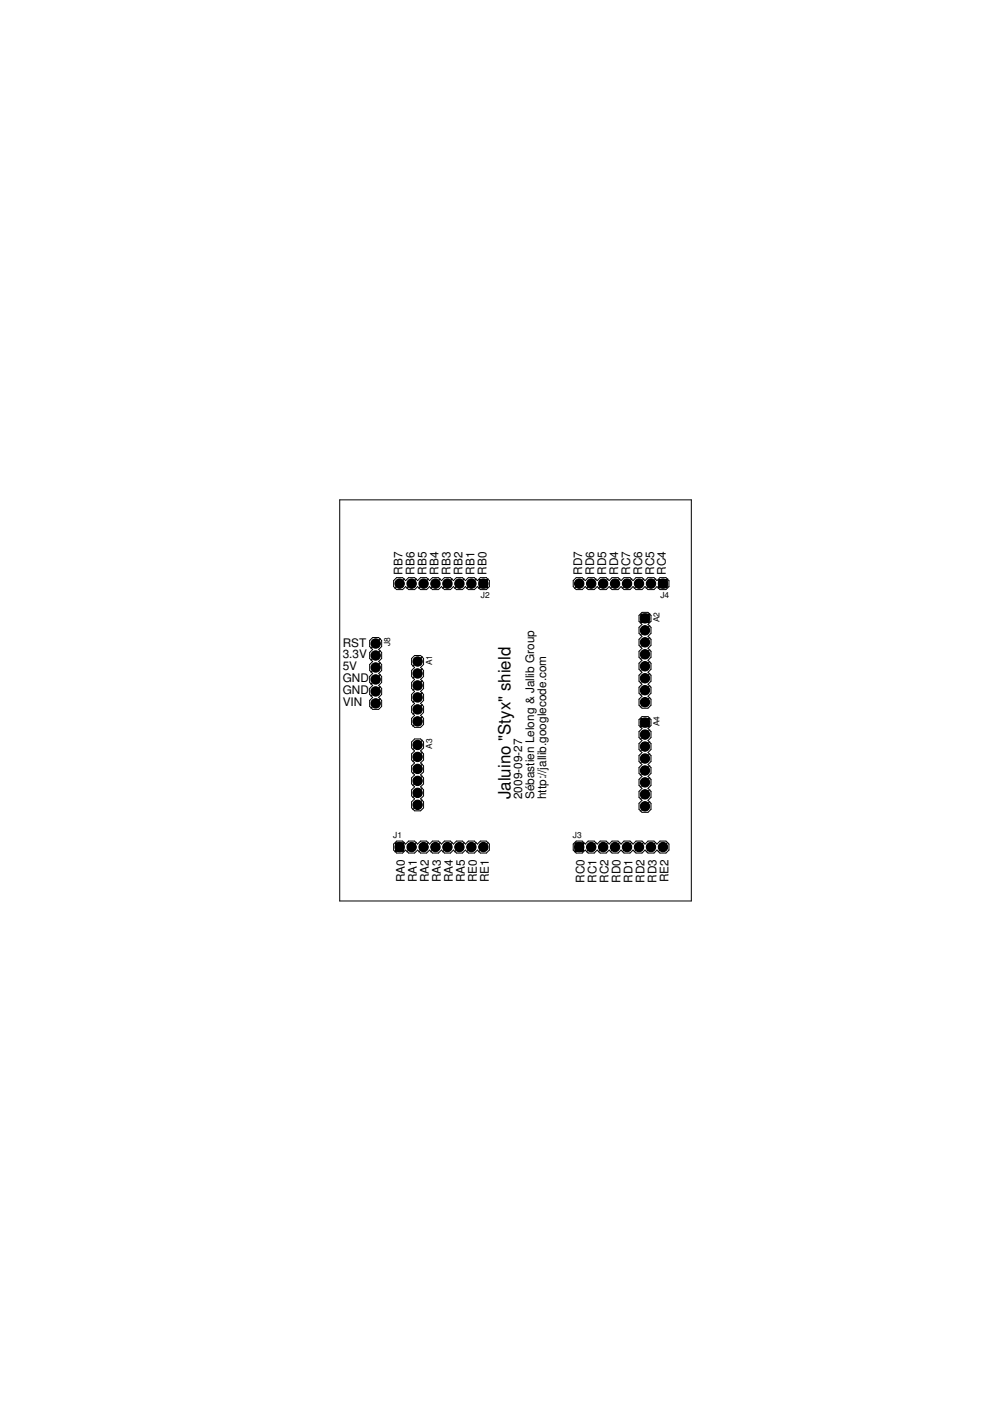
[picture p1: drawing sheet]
<svg xmlns="http://www.w3.org/2000/svg" width="210mm" height="297mm" viewBox="0 0 210 297" stroke-linecap="round" stroke-linejoin="round" font-family="sans-serif">
<g fill="#000" stroke="#000" stroke-width=".21">
<path d="M79.4 138.7h.5v.5h-.5zM79.4 136.2h.5v.5h-.5zM84.5 123.5h.5v.5h-.5zM87 123.5h.5v.5h-.5zM88.3 140h.5v.5h-.5zM89.6 123.5h.5v.5h-.5zM92.1 123.5h.5v.5h-.5zM94.6 123.5h.5v.5h-.5zM97.2 123.5h.5v.5h-.5zM99.7 123.5h.5v.5h-.5zM101.6 122.9h1.8v1.7h-1.8zM101.7 123h1.5v1.5h-1.5z"/>
<path d="M102.2 123.5h.5v.5h-.5zM122.6 123.5h.5v.5h-.5zM125.1 123.5h.5v.5h-.5zM127.6 123.5h.5v.5h-.5zM130.2 123.5h.5v.5h-.5zM132.7 123.5h.5v.5h-.5zM135.2 123.5h.5v.5h-.5zM135.9 130.2h1.7v1.8h-1.7zM136 130.3h1.5v1.6h-1.5zM136.5 138.5h.5v.5h-.5zM136.5 135.9h.5v.5h-.5zM136.5 133.4h.5v.5h-.5z"/>
<path d="M136.5 130.9h.5v.5h-.5zM137.8 123.5h.5v.5h-.5zM139.7 122.9h1.7v1.7h-1.7zM139.8 123h1.5v1.5h-1.5zM140.3 123.5h.5v.5h-.5zM79.4 148.9h.5v.5h-.5zM79.4 146.3h.5v.6h-.5zM79.4 143.8h.5v.5h-.5zM79.4 141.3h.5v.5h-.5zM88.3 152.7h.5v.5h-.5zM88.3 150.2h.5v.5h-.5zM88.3 147.6h.5v.5h-.5z"/>
<path d="M88.3 145.1h.5v.5h-.5zM88.3 142.5h.5v.5h-.5zM88.3 157.7h.5v.5h-.5zM135.9 152.3h1.7v1.8h-1.7zM136 152.4h1.5v1.6h-1.5zM136.5 146.1h.5v.5h-.5zM136.5 143.5h.5v.6h-.5zM136.5 141h.5v.5h-.5zM136.5 148.6h.5v.5h-.5zM136.5 158h.5v.5h-.5zM136.5 155.5h.5v.5h-.5zM136.5 152.9h.5v.6h-.5z"/>
<path d="M83.9 178.7h1.7v1.8h-1.7zM84 178.8h1.5v1.6h-1.5zM84.5 179.3h.5v.6h-.5zM87 179.3h.5v.6h-.5zM88.3 170.4h.5v.5h-.5zM88.3 167.8h.5v.6h-.5zM88.3 165.3h.5v.5h-.5zM88.3 162.8h.5v.5h-.5zM88.3 160.2h.5v.5h-.5zM89.6 179.3h.5v.6h-.5zM92.1 179.3h.5v.6h-.5zM94.6 179.3h.5v.6h-.5z"/>
<path d="M97.2 179.3h.5v.6h-.5zM99.7 179.3h.5v.6h-.5zM102.2 179.3h.5v.6h-.5zM121.9 178.7h1.8v1.8h-1.8zM122 178.8h1.6v1.6h-1.6zM122.6 179.3h.5v.6h-.5zM125.1 179.3h.5v.6h-.5zM127.6 179.3h.5v.6h-.5zM130.2 179.3h.5v.6h-.5zM132.7 179.3h.5v.6h-.5zM135.2 179.3h.5v.6h-.5zM136.5 168.2h.5v.5h-.5z"/>
<path d="M136.5 165.6h.5v.5h-.5zM136.5 163.1h.5v.5h-.5zM136.5 160.6h.5v.5h-.5zM136.5 170.7h.5v.5h-.5zM137.8 179.3h.5v.6h-.5zM140.3 179.3h.5v.6h-.5z"/>
</g>
<g fill="#000" stroke="#000" stroke-width=".21">
<path d="M72 106v85zM72 106h74.6zM78.4 138.3v1.3zM78.4 138.3l.6-.6zM78.4 135.8v1.3zM80.7 135.4l-2.1 2.1zM78.6 140l2.1-2zM79 137.1l1.3-1.3zM79 135.8l1.3 1.3zM78.4 137.1l.6 .6zM78.4 135.8l.6-.6zM80.3 137.7l.6 .6z"/>
<path d="M79 135.2h1.3zM80.9 135.8v1.3zM80.3 137.7l.6-.6zM80.9 138.3v1.3zM80.9 139.6l-.6 .6zM80.3 135.2l.6 .6zM83.5 123.1v1.3zM83.5 123.1l.6-.6zM83.7 124.8l2-2.1zM83.5 124.4l.6 .6zM84.1 122.5h1.3zM84.1 125h1.3z"/>
<path d="M85.4 125l.6-.6zM86 123.1l.6-.6zM85.4 122.5l.6 .6zM86.3 124.8l2-2.1zM86 124.4l.6 .6zM86.6 122.5h1.3zM87.9 139.6l1.3 1.3zM86.6 125h1.3zM87.9 125l.6-.6zM87.9 139l-.6 .6zM88.5 123.1l.7-.6zM87.9 122.5l.6 .6z"/>
<path d="M88.8 124.8l2-2.1zM88.5 124.4l.7 .6zM89.2 122.5h1.2zM87.9 139h1.3zM89.8 139.6v1.3zM89.2 139l.6 .6zM89.2 125h1.2zM90.4 122.5l.7 .6zM91.1 124.4l-.7 .6zM91.7 122.5l-.6 .6zM91.3 124.8l2-2.1zM91.1 124.4l.6 .6z"/>
<path d="M91.7 122.5h1.3zM91.7 125h1.3zM93 122.5l.6 .6zM93.6 123.1l.6-.6zM93.6 124.4l-.6 .6zM93.9 124.8l2-2.1zM93.6 124.4l.6 .6zM94.2 122.5h1.3zM94.2 125h1.3zM95.5 125l.6-.6zM96.1 123.1l.7-.6zM95.5 122.5l.6 .6z"/>
<path d="M96.4 124.8l2-2.1zM96.1 124.4l.7 .6zM96.8 122.5h1.2zM96.8 125h1.2zM98 122.5l.7 .6zM98.7 124.4l-.7 .6zM98.7 123.1l.6-.6zM98.9 124.8l2.1-2.1zM98.7 124.4l.6 .6zM99.3 122.5h1.3zM99.3 125h1.3zM100.6 122.5l.6 .6z"/>
<path d="M101.2 123.1l.7-.6zM101.2 124.4l-.6 .6zM101.5 124.8l2-2.1zM101.8 124.4l1.4-1.3zM101.8 123.1l1.4 1.3zM101.2 124.4l.7 .6zM101.9 122.5h1.2zM101.9 125h1.2zM103.1 125l.7-.6zM103.8 123.1v1.3zM103.1 122.5l.7 .6zM121.5 123.1v1.3z"/>
<path d="M121.5 123.1l.7-.6zM121.8 124.8l2-2.1zM121.5 124.4l.7 .6zM122.2 122.5h1.2zM122.2 125h1.2zM123.4 125l.7-.6zM124.1 123.1l.6-.6zM123.4 122.5l.7 .6zM124.3 124.8l2.1-2.1zM124.1 124.4l.6 .6zM124.7 122.5h1.3zM124.7 125h1.3z"/>
<path d="M126 125l.6-.6zM126.6 123.1l.7-.6zM126 122.5l.6 .6zM128.9 122.7l-2 2.1zM126.6 124.4l.7 .6zM127.3 122.5h1.2zM127.3 125h1.2zM128.5 122.5l.7 .6zM129.2 124.4l-.7 .6zM129.8 122.5l-.6 .6zM129.4 124.8l2-2.1zM129.2 124.4l.6 .6z"/>
<path d="M129.8 122.5h1.2zM129.8 125h1.2zM131 122.5l.7 .6zM132.3 122.5l-.6 .6zM131.7 124.4l-.7 .6zM134 122.7l-2.1 2.1zM131.7 124.4l.6 .6zM132.3 122.5h1.3zM132.3 125h1.3zM133.6 125l.6-.6zM134.2 123.1l.7-.6zM133.6 122.5l.6 .6z"/>
<path d="M134.5 124.8l2-2.1zM134.2 124.4l.7 .6zM134.9 122.5h1.2zM135.5 135.5v1.3zM135.5 135.5l.6-.6zM135.5 138.1v1.3zM135.5 133v1.3zM135.5 133l.6-.6zM135.5 130.5v1.2zM135.7 132.1l2.1-2zM135.7 134.7l2.1-2.1zM135.7 137.2l2.1-2z"/>
<path d="M135.7 139.7l2.1-2zM136.1 131.8l1.3-1.4zM136.1 130.4l1.3 1.4zM134.9 125h1.2zM136.1 122.5l.7 .6zM135.5 139.4l.6 .6zM135.5 136.8l.6 .7zM135.5 138.1l.6-.6zM135.5 131.7l.6 .7zM135.5 134.3l.6 .6zM135.5 130.5l.6-.7zM136.8 124.4l-.7 .6z"/>
<path d="M137.4 122.5l-.6 .6zM137 124.8l2-2.1zM136.8 124.4l.6 .6zM137.4 122.5h1.3zM137.4 140l.6 .6zM137.4 134.9l.6 .6zM137.4 132.4l.6 .6zM136.1 129.8h1.3zM138 138.1v1.3zM137.4 140l.6-.6zM138 135.5v1.3zM138 136.8l-.6 .7z"/>
<path d="M137.4 137.5l.6 .6zM138 130.5v1.2zM137.4 132.4l.6-.7zM138 133v1.3zM138 134.3l-.6 .6zM137.4 129.8l.6 .7zM137.4 125h1.3zM138.7 122.5l.6 .6zM139.3 123.1l.6-.6zM139.3 124.4l-.6 .6zM141.6 122.7l-2.1 2.1zM139.9 124.4l1.3-1.3z"/>
<path d="M139.9 123.1l1.3 1.3zM139.3 124.4l.6 .6zM139.9 122.5h1.3zM139.9 125h1.3zM141.2 125l.6-.6zM141.8 123.1v1.3zM141.2 122.5l.6 .6zM78.4 148.5v1.3zM78.4 148.5l.6-.6zM78.4 146v1.2zM78.4 146l.6-.7zM78.4 140.9v1.3z"/>
<path d="M78.4 140.9l.6-.7zM78.4 143.4v1.3zM78.6 142.5l2.1-2zM80.7 143l-2.1 2.1zM78.6 147.6l2.1-2zM78.6 150.2l2.1-2.1zM78.4 149.8l.6 .6zM78.4 144.7l.6 .6zM78.4 147.2l.6 .7zM78.4 142.2l.6 .6zM78.4 143.4l.6-.6zM78.4 139.6l.6 .6z"/>
<path d="M80.3 147.9l.6 .6zM80.3 145.3l.6 .7zM80.3 140.2l.6 .7zM79 150.4h1.3zM80.9 148.5v1.3zM80.9 149.8l-.6 .6zM80.9 143.4v1.3zM80.3 145.3l.6-.6zM80.9 146v1.2zM80.9 147.2l-.6 .7zM80.9 140.9v1.3zM80.9 142.2l-.6 .6z"/>
<path d="M80.3 142.8l.6 .6zM87.3 152.3v1.3zM87.3 152.3l.6-.6zM87.3 149.8v1.2zM87.3 149.8l.6-.7zM87.3 144.7v1.3zM87.3 144.7l.6-.6zM87.3 147.2v1.3zM87.3 142.2v1.2zM87.3 142.2l.6-.7zM87.3 139.6v1.3zM87.3 159.8l.6-.6z"/>
<path d="M87.3 157.3v1.3zM87.5 141.3l2.1-2.1zM87.5 143.8l2.1-2zM87.5 146.3l2.1-2zM87.5 148.9l2.1-2zM87.5 151.4l2.1-2zM87.5 154l2.1-2.1zM87.5 159l2.1-2.1zM87.9 140.9l1.3-1.3zM87.9 158.6l1.3-1.3zM87.9 157.3l1.3 1.3zM87.3 153.6l.6 .6z"/>
<path d="M87.3 148.5l.6 .6zM87.3 151l.6 .7zM87.3 146l.6 .6zM87.9 146.6l-.6 .6zM87.3 140.9l.6 .6zM87.3 143.4l.6 .7zM87.3 158.6l.6 .6zM87.9 156.7l-.6 .6zM89.2 151.7l.6 .6zM89.2 149.1l.6 .7zM89.2 144.1l.6 .6zM89.2 141.5l.6 .7z"/>
<path d="M87.9 154.2h1.3zM89.2 159.2l.6 .6zM87.9 156.7h1.3zM89.8 152.3v1.3zM89.8 153.6l-.6 .6zM89.8 147.2v1.3zM89.8 148.5l-.6 .6zM89.8 149.8v1.2zM89.2 151.7l.6-.7zM89.8 144.7v1.3zM89.8 146l-.6 .6zM89.2 146.6l.6 .6z"/>
<path d="M89.8 140.9l-.6 .6zM89.8 142.2v1.2zM89.2 144.1l.6-.7zM89.8 157.3v1.3zM89.8 158.6l-.6 .6zM89.8 159.8v1.3zM89.2 156.7l.6 .6zM135.5 143.2v1.2zM135.5 143.2l.6-.7zM135.5 145.7v1.3zM135.5 140.6v1.3zM135.5 140.6l.6-.6z"/>
<path d="M135.5 148.2v1.3zM135.5 157.6v1.3zM135.5 157.6l.6-.6zM135.5 155.1v1.3zM135.5 155.1l.6-.6zM135.5 152.6v1.2zM135.7 142.3l2.1-2.1zM135.7 144.8l2.1-2zM135.7 147.4l2.1-2.1zM135.7 149.9l2.1-2zM135.7 154.2l2.1-2zM135.7 156.8l2.1-2.1z"/>
<path d="M135.7 159.3l2.1-2zM136.1 153.9l1.3-1.4zM136.1 152.5l1.3 1.4zM135.5 147l.6 .6zM135.5 144.4l.6 .7zM135.5 145.7l.6-.6zM135.5 141.9l.6 .6zM135.5 149.5l.6 .7zM136.1 147.6l-.6 .6zM135.5 158.9l.6 .7zM136.1 159.6l-.6 .6zM135.5 153.8l.6 .7z"/>
<path d="M135.5 156.4l.6 .6zM136.1 151.9l-.6 .7zM137.4 142.5l.6 .7zM136.1 150.2h1.3zM137.4 157l.6 .6zM137.4 154.5l.6 .6zM136.1 151.9h1.3zM138 145.7v1.3zM137.4 147.6l.6-.6zM138 143.2v1.2zM138 144.4l-.6 .7zM137.4 145.1l.6 .6z"/>
<path d="M138 140.6v1.3zM138 141.9l-.6 .6zM138 148.2v1.3zM138 149.5l-.6 .7zM137.4 147.6l.6 .6zM138 157.6v1.3zM138 158.9l-.6 .7zM138 152.6v1.2zM138 153.8l-.6 .7zM138 155.1v1.3zM138 156.4l-.6 .6zM137.4 151.9l.6 .7z"/>
<path d="M83.5 179v1.2zM84.1 178.9l1.3 1.4zM84.1 178.3h1.3zM84.1 178.3l-.6 .7zM85.4 178.3l.6 .7zM86 179l.6-.7zM86.6 178.3h1.3zM87.3 170v1.3zM87.3 170l.6-.6zM87.3 167.5v1.2zM87.3 167.5l.6-.7zM87.3 162.4v1.3z"/>
<path d="M87.3 162.4l.6-.6zM87.3 164.9v1.3zM87.3 159.8v1.3zM87.5 161.5l2.1-2zM89.6 162l-2.1 2zM87.5 166.6l2.1-2.1zM87.5 169.1l2.1-2zM89.6 169.6l-2.1 2.1zM87.9 178.3l.6 .7zM87.3 171.3l.6 .6zM87.3 166.2l.6 .6zM87.3 168.7l.6 .7z"/>
<path d="M87.3 163.7l.6 .6zM87.9 164.3l-.6 .6zM87.3 161.1l.6 .7zM88.5 179l.7-.7zM89.2 178.3h1.2zM89.2 169.4l.6 .6zM89.2 166.8l.6 .7zM89.2 161.8l.6 .6zM87.9 171.9h1.3zM89.8 170v1.3zM89.2 171.9l.6-.6zM89.8 164.9v1.3z"/>
<path d="M89.8 166.2l-.6 .6zM89.8 167.5v1.2zM89.8 168.7l-.6 .7zM89.8 162.4v1.3zM89.2 164.3l.6-.6zM89.2 164.3l.6 .6zM89.8 161.1l-.6 .7zM90.4 178.3l.7 .7zM91.7 178.3h1.3zM91.7 178.3l-.6 .7zM93 178.3l.6 .7zM93.6 179l.6-.7z"/>
<path d="M94.2 178.3h1.3zM95.5 178.3l.6 .7zM96.1 179l.7-.7zM96.8 178.3h1.2zM98 178.3l.7 .7zM99.3 178.3h1.3zM99.3 178.3l-.6 .7zM100.6 178.3l.6 .7zM101.9 178.3h1.2zM101.9 178.3l-.7 .7zM103.1 178.3l.7 .7zM103.8 179v1.2z"/>
<path d="M121.5 179v1.2zM122.1 178.9l1.4 1.4zM122.2 178.3h1.2zM122.2 178.3l-.7 .7zM123.4 178.3l.7 .7zM124.1 179l.6-.7zM124.7 178.3h1.3zM126 178.3l.6 .7zM126.6 179l.7-.7zM127.3 178.3h1.2zM128.5 178.3l.7 .7zM129.8 178.3h1.2z"/>
<path d="M129.8 178.3l-.6 .7zM131 178.3l.7 .7zM131.7 179l.6-.7zM132.3 178.3h1.3zM133.6 178.3l.6 .7zM134.2 179l.7-.7zM134.9 178.3h1.2zM135.5 165.2v1.3zM135.5 165.2l.6-.6zM135.5 167.8v1.3zM135.5 162.7v1.3zM135.5 162.7l.6-.6z"/>
<path d="M135.5 160.2v1.3zM135.5 170.3v1.3zM135.7 161.8l2.1-2zM135.7 164.4l2.1-2.1zM137.8 164.9l-2.1 2zM135.7 169.4l2.1-2zM135.7 172l2.1-2.1zM136.1 178.3l.7 .7zM135.5 169.1l.6 .6zM135.5 166.5l.6 .7zM136.1 167.2l-.6 .6zM135.5 161.5l.6 .6z"/>
<path d="M135.5 164l.6 .6zM135.5 171.6l.6 .6zM135.5 170.3l.6-.6zM137.4 178.3h1.3zM137.4 178.3l-.6 .7zM137.4 164.6l.6 .6zM137.4 162.1l.6 .6zM136.1 172.2h1.3zM138 167.8v1.3zM138 169.1l-.6 .6zM138 165.2v1.3zM137.4 167.2l.6-.7z"/>
<path d="M137.4 167.2l.6 .6zM138 160.2v1.3zM138 161.5l-.6 .6zM138 162.7v1.3zM137.4 164.6l.6-.6zM137.4 159.6l.6 .6zM138 170.3v1.3zM137.4 172.2l.6-.6zM137.4 169.7l.6 .6zM138.7 178.3l.6 .7zM139.9 178.3h1.3zM139.9 178.3l-.6 .7z"/>
<path d="M141.2 178.3l.6 .7zM141.8 179v1.2zM72 191h74.6zM83.5 180.2l.6 .7zM83.7 180.6l2-2zM84.1 180.3l1.3-1.4zM84.1 180.9h1.3zM86 180.2l-.6 .7zM86.3 180.6l2-2zM86 180.2l.6 .7zM86.6 180.9h1.3zM87.9 180.9l.6-.7z"/>
<path d="M88.8 180.6l2-2zM88.5 180.2l.7 .7zM89.2 180.9h1.2zM91.1 180.2l-.7 .7zM91.1 180.2l.6 .7zM91.3 180.6l2-2zM91.7 180.9h1.3zM93.6 180.2l-.6 .7zM93.9 180.6l2-2zM93.6 180.2l.6 .7zM94.2 180.9h1.3zM96.1 180.2l-.6 .7z"/>
<path d="M96.4 180.6l2-2zM96.1 180.2l.7 .7zM96.8 180.9h1.2zM98.7 180.2l-.7 .7zM98.7 180.2l.6 .7zM98.9 180.6l2.1-2zM99.3 180.9h1.3zM101.2 180.2l-.6 .7zM101.2 180.2l.7 .7zM101.5 180.6l2-2zM101.9 180.9h1.2zM103.8 180.2l-.7 .7z"/>
<path d="M121.5 180.2l.7 .7zM121.8 180.6l2-2zM122.1 180.3l1.4-1.4zM122.2 180.9h1.2zM124.1 180.2l-.7 .7zM124.3 180.6l2.1-2zM124.1 180.2l.6 .7zM124.7 180.9h1.3zM126.6 180.2l-.6 .7zM126.9 180.6l2-2zM126.6 180.2l.7 .7zM127.3 180.9h1.2z"/>
<path d="M129.2 180.2l-.7 .7zM129.2 180.2l.6 .7zM129.4 180.6l2-2zM129.8 180.9h1.2zM131 180.9l.7-.7zM131.9 180.6l2.1-2zM131.7 180.2l.6 .7zM132.3 180.9h1.3zM134.2 180.2l-.6 .7zM134.5 180.6l2-2zM134.2 180.2l.7 .7zM134.9 180.9h1.2z"/>
<path d="M136.8 180.2l-.7 .7zM136.8 180.2l.6 .7zM137 180.6l2-2zM137.4 180.9h1.3zM139.3 180.2l-.6 .7zM139.3 180.2l.6 .7zM139.5 180.6l2.1-2zM139.9 180.9h1.3zM141.8 180.2l-.6 .7zM146.6 106v85z"/>
<circle cx="79.6" cy="136.4" r=".76"/>
<circle cx="79.6" cy="139" r=".76"/>
<circle cx="79.6" cy="136.4" r=".87"/>
<circle cx="79.6" cy="139" r=".87"/>
<circle cx="84.7" cy="123.7" r=".76"/>
<circle cx="84.7" cy="123.7" r=".87"/>
<circle cx="87.3" cy="123.7" r=".76"/>
<circle cx="87.3" cy="123.7" r=".87"/>
<circle cx="89.8" cy="123.7" r=".76"/>
<circle cx="89.8" cy="123.7" r=".87"/>
<circle cx="92.3" cy="123.7" r=".76"/>
<circle cx="92.3" cy="123.7" r=".87"/>
<circle cx="94.9" cy="123.7" r=".76"/>
<circle cx="94.9" cy="123.7" r=".87"/>
<circle cx="97.4" cy="123.7" r=".76"/>
<circle cx="97.4" cy="123.7" r=".87"/>
<circle cx="99.9" cy="123.7" r=".76"/>
<circle cx="99.9" cy="123.7" r=".87"/>
<circle cx="122.8" cy="123.7" r=".76"/>
<circle cx="122.8" cy="123.7" r=".87"/>
<circle cx="125.3" cy="123.7" r=".76"/>
<circle cx="125.3" cy="123.7" r=".87"/>
<circle cx="127.9" cy="123.7" r=".76"/>
<circle cx="127.9" cy="123.7" r=".87"/>
<circle cx="130.4" cy="123.7" r=".76"/>
<circle cx="130.4" cy="123.7" r=".87"/>
<circle cx="132.9" cy="123.7" r=".76"/>
<circle cx="132.9" cy="123.7" r=".87"/>
<circle cx="135.5" cy="123.7" r=".76"/>
<circle cx="135.5" cy="123.7" r=".87"/>
<circle cx="136.8" cy="133.6" r=".76"/>
<circle cx="136.8" cy="138.7" r=".76"/>
<circle cx="136.8" cy="136.2" r=".76"/>
<circle cx="136.8" cy="138.7" r=".87"/>
<circle cx="136.8" cy="133.6" r=".87"/>
<circle cx="136.8" cy="136.2" r=".87"/>
<circle cx="138" cy="123.7" r=".76"/>
<circle cx="138" cy="123.7" r=".87"/>
<circle cx="79.6" cy="149.1" r=".76"/>
<circle cx="79.6" cy="146.6" r=".76"/>
<circle cx="79.6" cy="144.1" r=".76"/>
<circle cx="79.6" cy="141.5" r=".76"/>
<circle cx="79.6" cy="146.6" r=".87"/>
<circle cx="79.6" cy="149.1" r=".87"/>
<circle cx="79.6" cy="141.5" r=".87"/>
<circle cx="79.6" cy="144.1" r=".87"/>
<circle cx="88.5" cy="145.3" r=".76"/>
<circle cx="88.5" cy="142.8" r=".76"/>
<circle cx="88.5" cy="152.9" r=".76"/>
<circle cx="88.5" cy="140.2" r=".76"/>
<circle cx="88.5" cy="157.9" r=".76"/>
<circle cx="88.5" cy="150.4" r=".76"/>
<circle cx="88.5" cy="147.9" r=".76"/>
<circle cx="88.5" cy="140.2" r=".87"/>
<circle cx="88.5" cy="147.9" r=".87"/>
<circle cx="88.5" cy="142.8" r=".87"/>
<circle cx="88.5" cy="152.9" r=".87"/>
<circle cx="88.5" cy="145.3" r=".87"/>
<circle cx="88.5" cy="150.4" r=".87"/>
<circle cx="88.5" cy="157.9" r=".87"/>
<circle cx="136.8" cy="155.7" r=".76"/>
<circle cx="136.8" cy="146.3" r=".76"/>
<circle cx="136.8" cy="148.9" r=".76"/>
<circle cx="136.8" cy="141.3" r=".76"/>
<circle cx="136.8" cy="158.3" r=".76"/>
<circle cx="136.8" cy="143.8" r=".76"/>
<circle cx="136.8" cy="148.9" r=".87"/>
<circle cx="136.8" cy="155.7" r=".87"/>
<circle cx="136.8" cy="158.3" r=".87"/>
<circle cx="136.8" cy="141.3" r=".87"/>
<circle cx="136.8" cy="146.3" r=".87"/>
<circle cx="136.8" cy="143.8" r=".87"/>
<circle cx="87.3" cy="179.6" r=".76"/>
<circle cx="87.3" cy="179.6" r=".87"/>
<circle cx="88.5" cy="165.6" r=".76"/>
<circle cx="88.5" cy="163" r=".76"/>
<circle cx="88.5" cy="168.1" r=".76"/>
<circle cx="88.5" cy="170.6" r=".76"/>
<circle cx="88.5" cy="160.5" r=".76"/>
<circle cx="88.5" cy="168.1" r=".87"/>
<circle cx="88.5" cy="163" r=".87"/>
<circle cx="88.5" cy="160.5" r=".87"/>
<circle cx="88.5" cy="165.6" r=".87"/>
<circle cx="88.5" cy="170.6" r=".87"/>
<circle cx="89.8" cy="179.6" r=".76"/>
<circle cx="89.8" cy="179.6" r=".87"/>
<circle cx="92.3" cy="179.6" r=".76"/>
<circle cx="92.3" cy="179.6" r=".87"/>
<circle cx="94.9" cy="179.6" r=".76"/>
<circle cx="94.9" cy="179.6" r=".87"/>
<circle cx="97.4" cy="179.6" r=".76"/>
<circle cx="97.4" cy="179.6" r=".87"/>
<circle cx="99.9" cy="179.6" r=".76"/>
<circle cx="99.9" cy="179.6" r=".87"/>
<circle cx="102.5" cy="179.6" r=".76"/>
<circle cx="102.5" cy="179.6" r=".87"/>
<circle cx="125.3" cy="179.6" r=".76"/>
<circle cx="125.3" cy="179.6" r=".87"/>
<circle cx="127.9" cy="179.6" r=".76"/>
<circle cx="127.9" cy="179.6" r=".87"/>
<circle cx="130.4" cy="179.6" r=".76"/>
<circle cx="130.4" cy="179.6" r=".87"/>
<circle cx="132.9" cy="179.6" r=".76"/>
<circle cx="132.9" cy="179.6" r=".87"/>
<circle cx="135.5" cy="179.6" r=".76"/>
<circle cx="135.5" cy="179.6" r=".87"/>
<circle cx="136.8" cy="168.4" r=".76"/>
<circle cx="136.8" cy="165.9" r=".76"/>
<circle cx="136.8" cy="171" r=".76"/>
<circle cx="136.8" cy="160.8" r=".76"/>
<circle cx="136.8" cy="163.4" r=".76"/>
<circle cx="136.8" cy="165.9" r=".87"/>
<circle cx="136.8" cy="163.4" r=".87"/>
<circle cx="136.8" cy="171" r=".87"/>
<circle cx="136.8" cy="160.8" r=".87"/>
<circle cx="136.8" cy="168.4" r=".87"/>
<circle cx="138" cy="179.6" r=".76"/>
<circle cx="138" cy="179.6" r=".87"/>
<circle cx="140.6" cy="179.6" r=".76"/>
<circle cx="140.6" cy="179.6" r=".87"/>
</g>
<g fill="#fff" stroke="#fff" stroke-width=".21">
<circle cx="84.7" cy="179.6" r=".51"/>
<circle cx="87.3" cy="179.6" r=".51"/>
<circle cx="89.8" cy="179.6" r=".51"/>
<circle cx="92.3" cy="179.6" r=".51"/>
<circle cx="94.9" cy="179.6" r=".51"/>
<circle cx="97.4" cy="179.6" r=".51"/>
<circle cx="99.9" cy="179.6" r=".51"/>
<circle cx="102.5" cy="179.6" r=".51"/>
<circle cx="122.8" cy="179.6" r=".51"/>
<circle cx="125.3" cy="179.6" r=".51"/>
<circle cx="127.9" cy="179.6" r=".51"/>
<circle cx="130.4" cy="179.6" r=".51"/>
<circle cx="132.9" cy="179.6" r=".51"/>
<circle cx="135.5" cy="179.6" r=".51"/>
<circle cx="138" cy="179.6" r=".51"/>
<circle cx="140.6" cy="179.6" r=".51"/>
<circle cx="140.6" cy="123.7" r=".51"/>
<circle cx="138" cy="123.7" r=".51"/>
<circle cx="135.5" cy="123.7" r=".51"/>
<circle cx="132.9" cy="123.7" r=".51"/>
<circle cx="130.4" cy="123.7" r=".51"/>
<circle cx="127.9" cy="123.7" r=".51"/>
<circle cx="125.3" cy="123.7" r=".51"/>
<circle cx="122.8" cy="123.7" r=".51"/>
<circle cx="102.5" cy="123.7" r=".51"/>
<circle cx="99.9" cy="123.7" r=".51"/>
<circle cx="97.4" cy="123.7" r=".51"/>
<circle cx="94.9" cy="123.7" r=".51"/>
<circle cx="92.3" cy="123.7" r=".51"/>
<circle cx="89.8" cy="123.7" r=".51"/>
<circle cx="87.3" cy="123.7" r=".51"/>
<circle cx="84.7" cy="123.7" r=".51"/>
<circle cx="79.6" cy="136.4" r=".51"/>
<circle cx="79.6" cy="139" r=".51"/>
<circle cx="79.6" cy="141.5" r=".51"/>
<circle cx="79.6" cy="144.1" r=".51"/>
<circle cx="79.6" cy="146.6" r=".51"/>
<circle cx="79.6" cy="149.1" r=".51"/>
<circle cx="88.5" cy="140.2" r=".51"/>
<circle cx="88.5" cy="142.8" r=".51"/>
<circle cx="88.5" cy="145.3" r=".51"/>
<circle cx="88.5" cy="147.9" r=".51"/>
<circle cx="88.5" cy="150.4" r=".51"/>
<circle cx="88.5" cy="152.9" r=".51"/>
<circle cx="88.5" cy="157.9" r=".51"/>
<circle cx="88.5" cy="160.5" r=".51"/>
<circle cx="88.5" cy="163" r=".51"/>
<circle cx="88.5" cy="165.6" r=".51"/>
<circle cx="88.5" cy="168.1" r=".51"/>
<circle cx="88.5" cy="170.6" r=".51"/>
<circle cx="136.8" cy="131.1" r=".51"/>
<circle cx="136.8" cy="133.6" r=".51"/>
<circle cx="136.8" cy="136.2" r=".51"/>
<circle cx="136.8" cy="138.7" r=".51"/>
<circle cx="136.8" cy="141.3" r=".51"/>
<circle cx="136.8" cy="143.8" r=".51"/>
<circle cx="136.8" cy="146.3" r=".51"/>
<circle cx="136.8" cy="148.9" r=".51"/>
<circle cx="136.8" cy="153.2" r=".51"/>
<circle cx="136.8" cy="155.7" r=".51"/>
<circle cx="136.8" cy="158.3" r=".51"/>
<circle cx="136.8" cy="160.8" r=".51"/>
<circle cx="136.8" cy="163.4" r=".51"/>
<circle cx="136.8" cy="165.9" r=".51"/>
<circle cx="136.8" cy="168.4" r=".51"/>
<circle cx="136.8" cy="171" r=".51"/>
</g>
<g fill="none" stroke="#000" stroke-width=".21">
<circle cx="79.6" cy="136.4" r=".99"/>
<circle cx="79.6" cy="139" r=".99"/>
<circle cx="84.7" cy="123.7" r=".99"/>
<circle cx="87.3" cy="123.7" r=".99"/>
<circle cx="89.8" cy="123.7" r=".99"/>
<circle cx="92.3" cy="123.7" r=".99"/>
<circle cx="94.9" cy="123.7" r=".99"/>
<circle cx="97.4" cy="123.7" r=".99"/>
<circle cx="99.9" cy="123.7" r=".99"/>
<circle cx="102.5" cy="123.7" r=".99"/>
<circle cx="122.8" cy="123.7" r=".99"/>
<circle cx="125.3" cy="123.7" r=".99"/>
<circle cx="127.9" cy="123.7" r=".99"/>
<circle cx="130.4" cy="123.7" r=".99"/>
<circle cx="132.9" cy="123.7" r=".99"/>
<circle cx="135.5" cy="123.7" r=".99"/>
<circle cx="136.8" cy="131.1" r=".99"/>
<circle cx="136.8" cy="136.2" r=".99"/>
<circle cx="136.8" cy="138.7" r=".99"/>
<circle cx="136.8" cy="133.6" r=".99"/>
<circle cx="138" cy="123.7" r=".99"/>
<circle cx="140.6" cy="123.7" r=".99"/>
<circle cx="79.6" cy="144.1" r=".99"/>
<circle cx="79.6" cy="149.1" r=".99"/>
<circle cx="79.6" cy="146.6" r=".99"/>
<circle cx="79.6" cy="141.5" r=".99"/>
<circle cx="88.5" cy="140.2" r=".99"/>
<circle cx="88.5" cy="150.4" r=".99"/>
<circle cx="88.5" cy="157.9" r=".99"/>
<circle cx="88.5" cy="142.8" r=".99"/>
<circle cx="88.5" cy="145.3" r=".99"/>
<circle cx="88.5" cy="152.9" r=".99"/>
<circle cx="88.5" cy="147.9" r=".99"/>
<circle cx="136.8" cy="148.9" r=".99"/>
<circle cx="136.8" cy="141.3" r=".99"/>
<circle cx="136.8" cy="155.7" r=".99"/>
<circle cx="136.8" cy="146.3" r=".99"/>
<circle cx="136.8" cy="153.2" r=".99"/>
<circle cx="136.8" cy="158.3" r=".99"/>
<circle cx="136.8" cy="143.8" r=".99"/>
<circle cx="84.7" cy="179.6" r=".99"/>
<circle cx="87.3" cy="179.6" r=".99"/>
<circle cx="88.5" cy="163" r=".99"/>
<circle cx="88.5" cy="165.6" r=".99"/>
<circle cx="88.5" cy="160.5" r=".99"/>
<circle cx="88.5" cy="170.6" r=".99"/>
<circle cx="88.5" cy="168.1" r=".99"/>
<circle cx="89.8" cy="179.6" r=".99"/>
<circle cx="92.3" cy="179.6" r=".99"/>
<circle cx="94.9" cy="179.6" r=".99"/>
<circle cx="97.4" cy="179.6" r=".99"/>
<circle cx="99.9" cy="179.6" r=".99"/>
<circle cx="102.5" cy="179.6" r=".99"/>
<circle cx="122.8" cy="179.6" r=".99"/>
<circle cx="125.3" cy="179.6" r=".99"/>
<circle cx="127.9" cy="179.6" r=".99"/>
<circle cx="130.4" cy="179.6" r=".99"/>
<circle cx="132.9" cy="179.6" r=".99"/>
<circle cx="135.5" cy="179.6" r=".99"/>
<circle cx="136.8" cy="160.8" r=".99"/>
<circle cx="136.8" cy="168.4" r=".99"/>
<circle cx="136.8" cy="163.4" r=".99"/>
<circle cx="136.8" cy="165.9" r=".99"/>
<circle cx="136.8" cy="171" r=".99"/>
<circle cx="138" cy="179.6" r=".99"/>
<circle cx="140.6" cy="179.6" r=".99"/>
</g>
<text font-size="3.6" x="108.2" y="169.4" transform="rotate(-90 108.2 169.4)">Jaluino &quot;Styx&quot; shield</text>
<g font-size="2.5">
<text x="85.4" y="121.8" transform="rotate(-90 85.4 121.8)">RB7</text>
<text x="87.9" y="121.8" transform="rotate(-90 87.9 121.8)">RB6</text>
<text x="90.4" y="121.8" transform="rotate(-90 90.4 121.8)">RB5</text>
<text x="93" y="121.8" transform="rotate(-90 93 121.8)">RB4</text>
<text x="95.5" y="121.8" transform="rotate(-90 95.5 121.8)">RB3</text>
<text x="98" y="121.8" transform="rotate(-90 98 121.8)">RB2</text>
<text x="100.6" y="121.8" transform="rotate(-90 100.6 121.8)">RB1</text>
<text x="103.1" y="121.8" transform="rotate(-90 103.1 121.8)">RB0</text>
<text x="123.4" y="121.8" transform="rotate(-90 123.4 121.8)">RD7</text>
<text x="126" y="121.8" transform="rotate(-90 126 121.8)">RD6</text>
<text x="128.5" y="121.8" transform="rotate(-90 128.5 121.8)">RD5</text>
<text x="131.1" y="121.8" transform="rotate(-90 131.1 121.8)">RD4</text>
<text x="133.6" y="121.8" transform="rotate(-90 133.6 121.8)">RC7</text>
<text x="136.1" y="121.8" transform="rotate(-90 136.1 121.8)">RC6</text>
<text x="138.7" y="121.8" transform="rotate(-90 138.7 121.8)">RC5</text>
<text x="141.2" y="121.8" transform="rotate(-90 141.2 121.8)">RC4</text>
<text x="72.7" y="137.1">RST</text>
<text x="72.7" y="139.6">3.3V</text>
<text x="72.7" y="142.2">5V</text>
<text x="72.7" y="144.7">GND</text>
<text x="72.7" y="147.2">GND</text>
<text x="72.7" y="149.8">VIN</text>
<text x="110.7" y="169.4" transform="rotate(-90 110.7 169.4)">2009-09-27</text>
<text x="113.3" y="169.4" transform="rotate(-90 113.3 169.4)">Sébastien Lelong &amp; Jallib Group</text>
<text x="115.8" y="169.4" transform="rotate(-90 115.8 169.4)">http:/ jallib.googlecode.com</text>
<text x="85.9" y="187" transform="rotate(-90 85.9 187)">RA0</text>
<text x="88.4" y="187" transform="rotate(-90 88.4 187)">RA1</text>
<text x="90.9" y="187" transform="rotate(-90 90.9 187)">RA2</text>
<text x="93.5" y="187" transform="rotate(-90 93.5 187)">RA3</text>
<text x="96" y="187" transform="rotate(-90 96 187)">RA4</text>
<text x="98.6" y="187" transform="rotate(-90 98.6 187)">RA5</text>
<text x="101.1" y="187" transform="rotate(-90 101.1 187)">RE0</text>
<text x="103.6" y="187" transform="rotate(-90 103.6 187)">RE1</text>
<text x="123.9" y="187.1" transform="rotate(-90 123.9 187.1)">RC0</text>
<text x="126.5" y="187.1" transform="rotate(-90 126.5 187.1)">RC1</text>
<text x="129" y="187.1" transform="rotate(-90 129 187.1)">RC2</text>
<text x="131.6" y="187.1" transform="rotate(-90 131.6 187.1)">RD0</text>
<text x="134.1" y="187.1" transform="rotate(-90 134.1 187.1)">RD1</text>
<text x="136.6" y="187.1" transform="rotate(-90 136.6 187.1)">RD2</text>
<text x="139.2" y="187.1" transform="rotate(-90 139.2 187.1)">RD3</text>
<text x="141.7" y="187" transform="rotate(-90 141.7 187)">RE2</text>
</g>
<g font-size="1.8">
<text x="102" y="126.8">J2</text>
<text x="139.9" y="131.9" transform="rotate(-90 139.9 131.9)">A2</text>
<text x="140" y="126.8">J4</text>
<text x="82.7" y="137" transform="rotate(-90 82.7 137)">J8</text>
<text x="91.6" y="141.1" transform="rotate(-90 91.6 141.1)">A1</text>
<text x="139.9" y="154" transform="rotate(-90 139.9 154)">A4</text>
<text x="91.6" y="158.8" transform="rotate(-90 91.6 158.8)">A3</text>
<text x="83.4" y="177.8">J1</text>
<text x="121.5" y="177.8">J3</text>
</g>
</svg>
